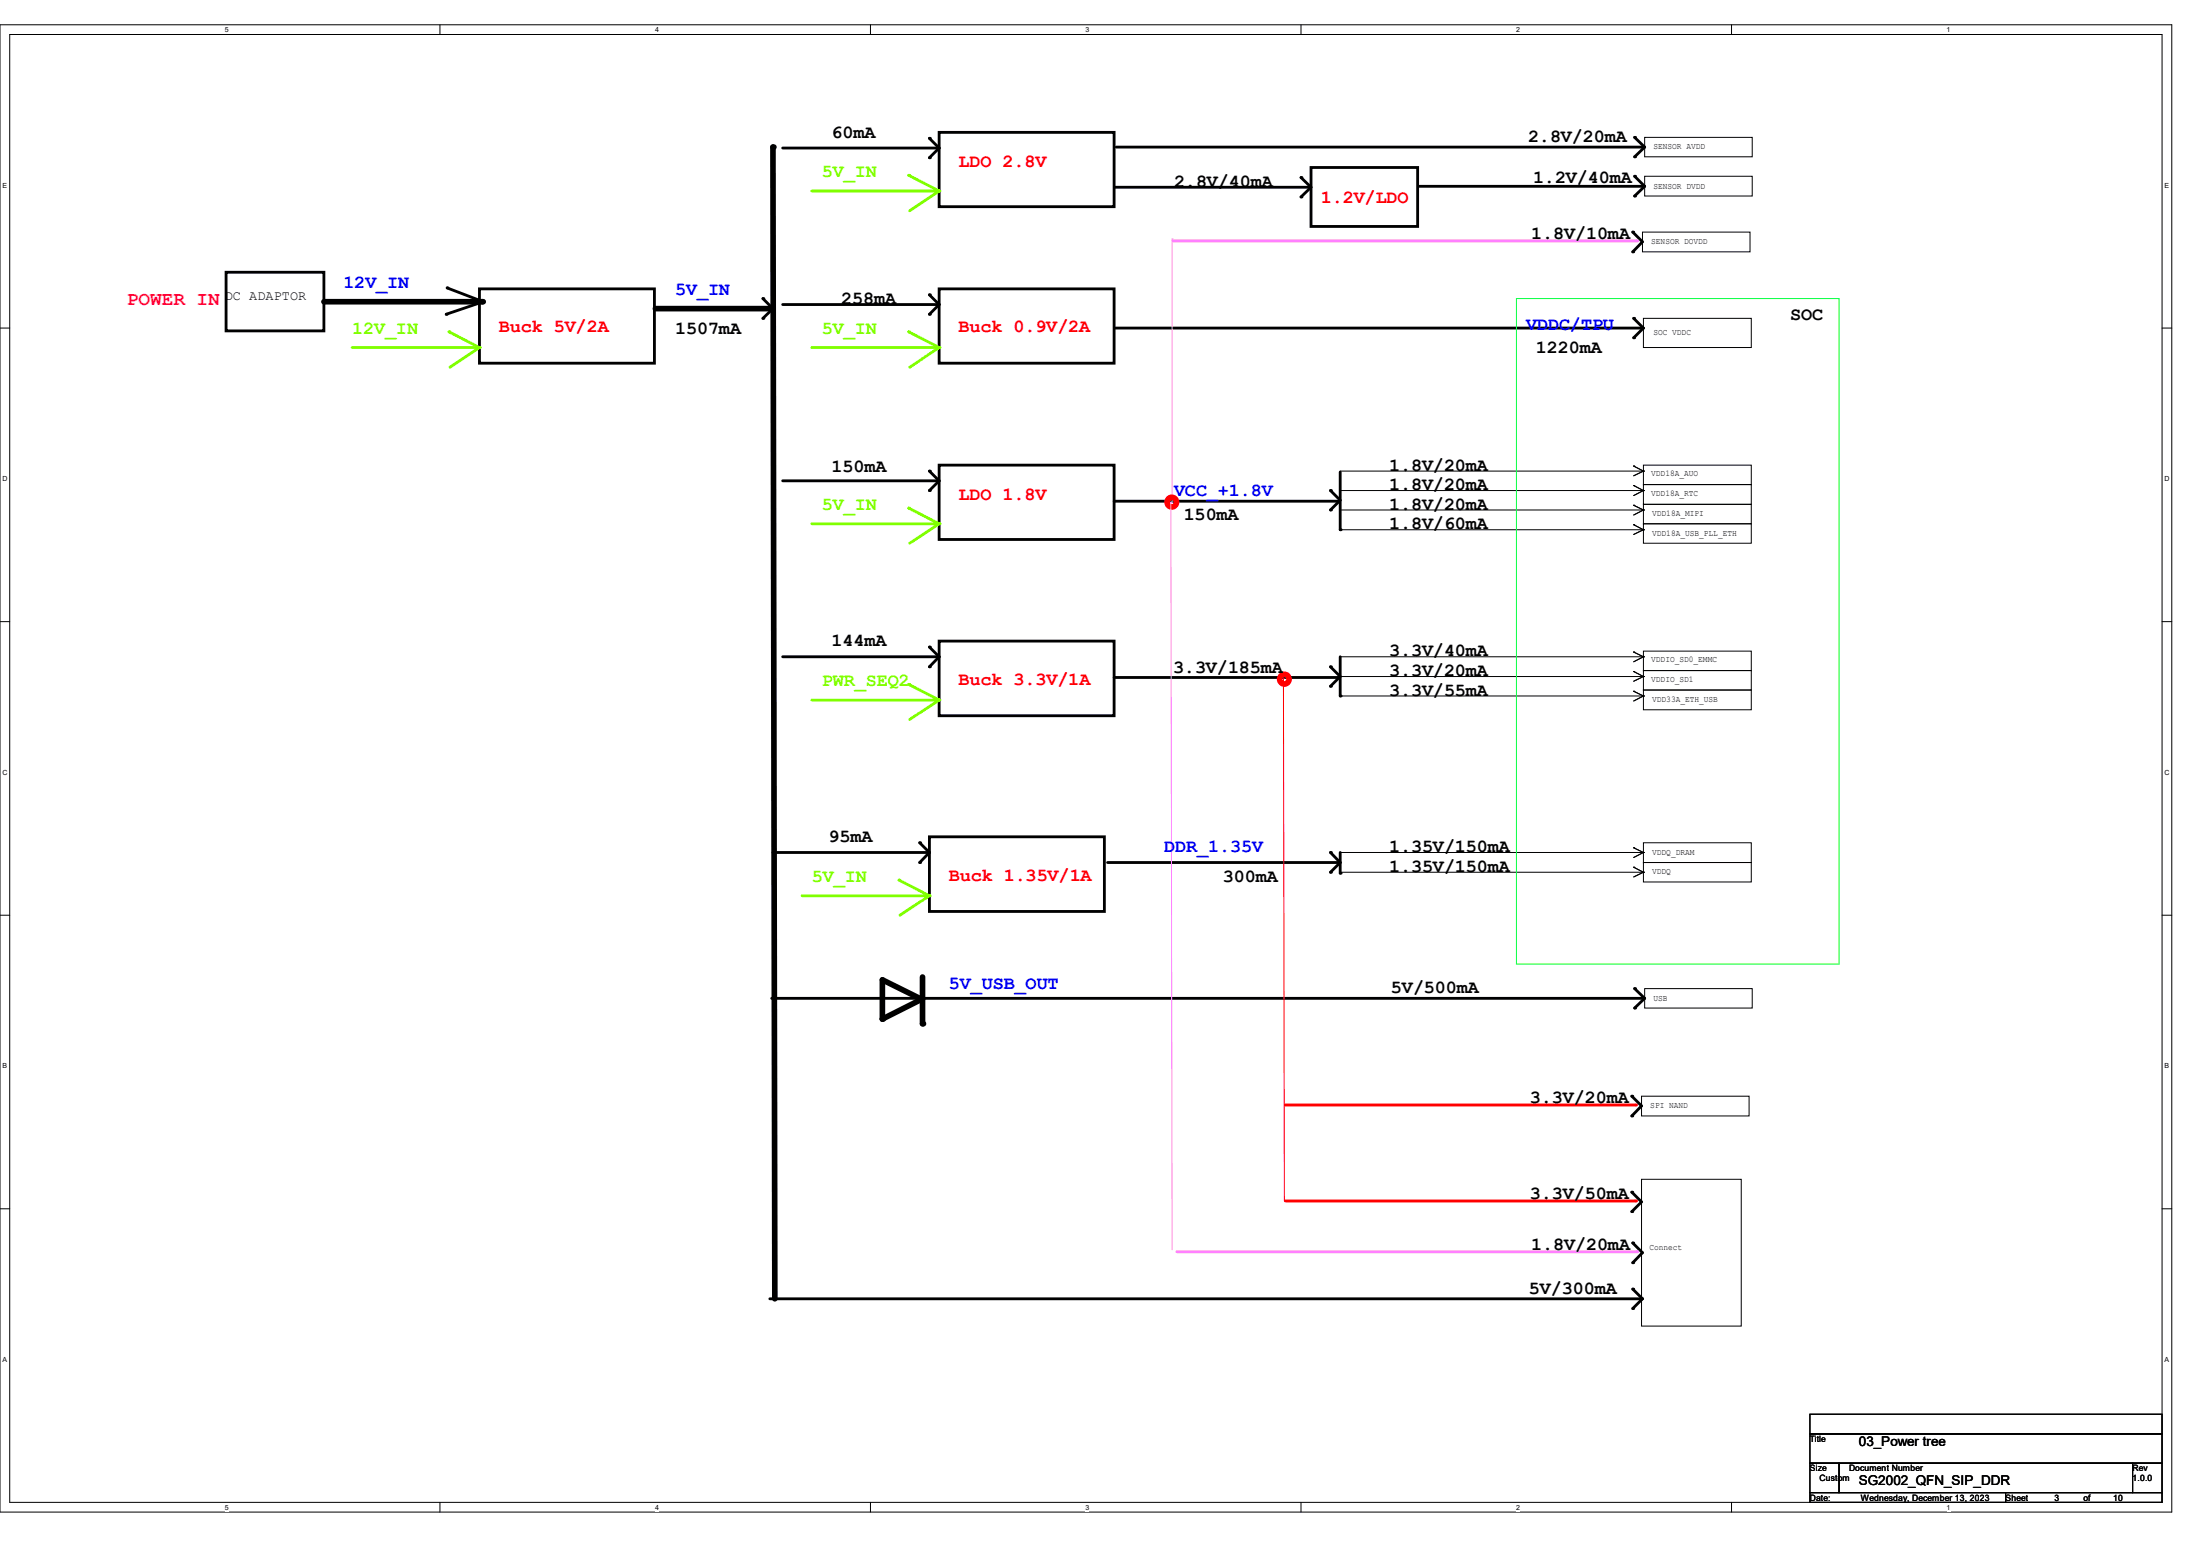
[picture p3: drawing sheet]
<svg xmlns="http://www.w3.org/2000/svg" width="297mm" height="210mm" viewBox="0 0 297 210" stroke-linecap="round" stroke-linejoin="round" font-family="sans-serif">
<path d="M0 3.3h293.2v200.8h-293.2zM1.3 4.7h290.6v198.1h-290.6z" fill="none" stroke="#000" stroke-width=".14"/>
<g fill="#fff">
<path d="M30.4 3.5h.5v1.1h-.5z"/>
<path d="M30.4 202.9h.5v1.1h-.5z"/>
</g>
<path d="M59.4 3.3v1.4M59.4 202.8v1.3" fill="none" stroke="#000" stroke-width=".14"/>
<g fill="#fff">
<path d="M88.4 3.5h.5v1.1h-.5z"/>
<path d="M88.4 202.9h.5v1.1h-.5z"/>
</g>
<path d="M117.5 3.3v1.4M117.5 202.8v1.3" fill="none" stroke="#000" stroke-width=".14"/>
<g fill="#fff">
<path d="M146.6 3.5h.5v1.1h-.5z"/>
<path d="M146.6 202.9h.5v1.1h-.5z"/>
</g>
<path d="M175.6 3.3v1.4M175.6 202.8v1.3" fill="none" stroke="#000" stroke-width=".14"/>
<g fill="#fff">
<path d="M204.7 3.5h.5v1.1h-.5z"/>
<path d="M204.7 202.9h.5v1.1h-.5z"/>
</g>
<path d="M233.8 3.3v1.4M233.8 202.8v1.3" fill="none" stroke="#000" stroke-width=".14"/>
<g fill="#fff">
<path d="M262.8 3.5h.5v1.1h-.5z"/>
<path d="M262.8 202.9h.5v1.1h-.5z"/>
<path d="M.3 24.5h.7v1h-.7z"/>
<path d="M292.2 24.5h.7v1h-.7z"/>
<path d="M.3 64.1h.7v1.1h-.7z"/>
<path d="M292.2 64.1h.7v1.1h-.7z"/>
</g>
<path d="M0 44.3h1.3M291.9 44.3h1.3" fill="none" stroke="#000" stroke-width=".14"/>
<g fill="#fff">
<path d="M.3 103.7h.7v1.1h-.7z"/>
<path d="M292.2 103.7h.7v1.1h-.7z"/>
</g>
<path d="M0 83.9h1.3M291.9 83.9h1.3" fill="none" stroke="#000" stroke-width=".14"/>
<g fill="#fff">
<path d="M.3 143.3h.7v1.1h-.7z"/>
<path d="M292.2 143.3h.7v1.1h-.7z"/>
</g>
<path d="M0 123.5h1.3M291.9 123.5h1.3" fill="none" stroke="#000" stroke-width=".14"/>
<g fill="#fff">
<path d="M.3 183h.7v1h-.7z"/>
<path d="M292.2 183h.7v1h-.7z"/>
</g>
<path d="M0 163.2h1.3M291.9 163.2h1.3" fill="none" stroke="#000" stroke-width=".14"/>
<path d="M30.5 36.7h13.2v8h-13.2zM60.4 38.9l4.8 1.8-5 1.7M64.7 39h23.6v10h-23.6z" fill="none" stroke="#000" stroke-width=".38"/>
<g fill="#000">
<circle cx="60.4" cy="38.9" r=".19"/>
<circle cx="60.2" cy="42.4" r=".19"/>
<circle cx="65.1" cy="40.7" r=".38"/>
</g>
<path d="M43.7 40.7h21.4" fill="none" stroke="#000" stroke-width=".76"/>
<path d="M47.5 46.9h17.1" fill="none" stroke="#80ff00" stroke-width=".38"/>
<circle cx="64.6" cy="46.9" r=".19" fill="#80ff00"/>
<path d="M64.7 46.9l-4 2.7" fill="none" stroke="#80ff00" stroke-width=".38"/>
<circle cx="64.7" cy="46.9" r=".19" fill="#80ff00"/>
<path d="M60.6 44.8l4.1 2.1" fill="none" stroke="#80ff00" stroke-width=".38"/>
<circle cx="60.6" cy="44.8" r=".19" fill="#80ff00"/>
<path d="M126.8 39h23.6v10h-23.6z" fill="none" stroke="#000" stroke-width=".38"/>
<path d="M109.6 46.9h17.1" fill="none" stroke="#80ff00" stroke-width=".38"/>
<circle cx="126.7" cy="46.9" r=".19" fill="#80ff00"/>
<path d="M126.8 46.9l-4 2.7" fill="none" stroke="#80ff00" stroke-width=".38"/>
<circle cx="126.8" cy="46.9" r=".19" fill="#80ff00"/>
<path d="M122.7 44.8l4.1 2.1" fill="none" stroke="#80ff00" stroke-width=".38"/>
<circle cx="122.7" cy="44.8" r=".19" fill="#80ff00"/>
<path d="M125.5 39.8l1.3 1.3-1.3 1.3M103 40.3l1.4 1.4-1.4 1.3M105.7 41.1h21M105.7 64.9h21M125.5 63.6l1.3 1.3-1.3 1.3M126.8 62.8h23.6v10h-23.6z" fill="none" stroke="#000" stroke-width=".38"/>
<g fill="#000">
<circle cx="104.4" cy="19.9" r=".38"/>
<circle cx="125.5" cy="39.8" r=".19"/>
<circle cx="103" cy="43" r=".19"/>
<circle cx="103" cy="40.3" r=".19"/>
<circle cx="104.2" cy="41.7" r=".38"/>
<circle cx="125.5" cy="42.4" r=".19"/>
<circle cx="126.7" cy="41.1" r=".19"/>
<circle cx="125.5" cy="66.2" r=".19"/>
<circle cx="125.5" cy="63.6" r=".19"/>
<circle cx="126.7" cy="64.9" r=".19"/>
</g>
<path d="M104.4 19.9l.2 155.4M88.5 41.7h15.7" fill="none" stroke="#000" stroke-width=".76"/>
<path d="M109.6 70.7h17.1" fill="none" stroke="#80ff00" stroke-width=".38"/>
<circle cx="126.7" cy="70.7" r=".19" fill="#80ff00"/>
<path d="M126.8 70.7l-4 2.6" fill="none" stroke="#80ff00" stroke-width=".38"/>
<circle cx="126.8" cy="70.7" r=".19" fill="#80ff00"/>
<path d="M122.7 68.6l4.1 2.1" fill="none" stroke="#80ff00" stroke-width=".38"/>
<circle cx="122.7" cy="68.6" r=".19" fill="#80ff00"/>
<path d="M105.7 88.6h21M125.5 87.3l1.3 1.3-1.3 1.4M126.8 86.5h23.6v10.1h-23.6z" fill="none" stroke="#000" stroke-width=".38"/>
<g fill="#000">
<circle cx="125.5" cy="87.3" r=".19"/>
<circle cx="125.5" cy="90" r=".19"/>
<circle cx="126.7" cy="88.6" r=".19"/>
</g>
<path d="M109.6 94.5h17.1" fill="none" stroke="#80ff00" stroke-width=".38"/>
<circle cx="126.7" cy="94.5" r=".19" fill="#80ff00"/>
<path d="M126.8 94.5l-4 2.6" fill="none" stroke="#80ff00" stroke-width=".38"/>
<circle cx="126.8" cy="94.5" r=".19" fill="#80ff00"/>
<path d="M122.7 92.4l4.1 2.1" fill="none" stroke="#80ff00" stroke-width=".38"/>
<circle cx="122.7" cy="92.4" r=".19" fill="#80ff00"/>
<path d="M104.4 115.1h20.9M124.2 113.7l1.3 1.4-1.3 1.3M125.5 112.9h23.6v10.1h-23.6z" fill="none" stroke="#000" stroke-width=".38"/>
<g fill="#000">
<circle cx="124.2" cy="116.4" r=".19"/>
<circle cx="124.2" cy="113.7" r=".19"/>
<circle cx="125.3" cy="115.1" r=".19"/>
</g>
<path d="M108.3 120.9h17" fill="none" stroke="#80ff00" stroke-width=".38"/>
<circle cx="125.3" cy="120.9" r=".19" fill="#80ff00"/>
<path d="M125.5 120.9l-4 2.6" fill="none" stroke="#80ff00" stroke-width=".38"/>
<circle cx="125.5" cy="120.9" r=".19" fill="#80ff00"/>
<path d="M121.4 118.8l4.1 2.1" fill="none" stroke="#80ff00" stroke-width=".38"/>
<circle cx="121.4" cy="118.8" r=".19" fill="#80ff00"/>
<path d="M105.7 20h21M125.5 18.7l1.3 1.3-1.3 1.3M126.8 17.9h23.6v10h-23.6z" fill="none" stroke="#000" stroke-width=".38"/>
<g fill="#000">
<circle cx="125.5" cy="18.7" r=".19"/>
<circle cx="126.7" cy="20" r=".19"/>
<circle cx="125.5" cy="21.3" r=".19"/>
</g>
<path d="M109.6 25.8h17.1" fill="none" stroke="#80ff00" stroke-width=".38"/>
<circle cx="126.7" cy="25.8" r=".19" fill="#80ff00"/>
<path d="M126.8 25.8l-4 2.6" fill="none" stroke="#80ff00" stroke-width=".38"/>
<circle cx="126.8" cy="25.8" r=".19" fill="#80ff00"/>
<path d="M122.7 23.7l4.1 2.1" fill="none" stroke="#80ff00" stroke-width=".38"/>
<circle cx="122.7" cy="23.7" r=".19" fill="#80ff00"/>
<g fill="none" stroke="#000" stroke-width=".38">
<path d="M150.7 19.9h71.2M220.7 18.5l1.3 1.4-1.3 1.3M150.6 25.3h26.2M175.6 24l1.4 1.3-1.4 1.3M177 22.6h14.4v8h-14.4zM191.6 25.1h30.3M220.4 31.3l1.3 1.3-1.3 1.4M220.7 23.8l1.3 1.3-1.3 1.4M150.6 44.3h71.1M220.6 43l1.3 1.3-1.3 1.3M150.4 67.6h30.3M179.6 66.2l1.3 1.3-1.3 1.3"/>
<path d="M180.9 63.7v7.8"/>
</g>
<g fill="#000">
<circle cx="220.7" cy="18.5" r=".19"/>
<circle cx="221.9" cy="19.9" r=".19"/>
<circle cx="175.6" cy="24" r=".19"/>
<circle cx="175.6" cy="26.6" r=".19"/>
<circle cx="176.8" cy="25.3" r=".19"/>
<circle cx="220.4" cy="34" r=".19"/>
<circle cx="220.4" cy="31.3" r=".19"/>
<circle cx="220.7" cy="21.2" r=".19"/>
<circle cx="220.7" cy="26.5" r=".19"/>
<circle cx="220.7" cy="23.8" r=".19"/>
<circle cx="221.9" cy="25.1" r=".19"/>
<circle cx="220.6" cy="45.6" r=".19"/>
<circle cx="220.6" cy="43" r=".19"/>
<circle cx="221.7" cy="44.3" r=".19"/>
<circle cx="179.6" cy="68.8" r=".19"/>
<circle cx="179.6" cy="66.2" r=".19"/>
<circle cx="180.7" cy="67.6" r=".19"/>
<circle cx="180.9" cy="71.5" r=".19"/>
</g>
<g fill="none" stroke="#000" stroke-width=".14">
<path d="M222 18.5h14.6v2.7h-14.6zM222 23.8h14.6v2.7h-14.6zM221.9 43h14.5v3.9h-14.5zM180.9 66.2h41M180.9 68.8h41M180.9 71.5h41M220.6 65.5h.1M220.6 68.2h.1M220.6 70.8h.1M220.6 65.5l1.3 .7M220.6 68.2l1.3 .6M220.6 70.8l1.3 .7"/>
<path d="M221.9 70.7h14.5v2.6h-14.5zM221.9 65.4h14.5v2.7h-14.5zM221.9 68.1h14.5v2.6h-14.5zM221.9 66.2h.1M221.9 68.8h.1M221.9 71.5h.1M221.9 66.2l-1.3 .7M221.9 68.8l-1.3 .7M221.9 71.5l-1.3 .6"/>
</g>
<path d="M158.2 32.3h.1M158.2 32.3v35.5" fill="none" stroke="#ff80ff" stroke-width=".14"/>
<path d="M158.4 32.5h62.6" fill="none" stroke="#ff80ff" stroke-width=".38"/>
<circle cx="221" cy="32.5" r=".19" fill="#ff80ff"/>
<g fill="none" stroke="#000" stroke-width=".14">
<path d="M221.7 31.3h14.6v2.7h-14.6zM180.9 63.6h41M220.6 62.9h.1M220.6 62.9l1.3 .7M221.9 62.8h14.5v2.6h-14.5zM221.9 63.6h.1M221.9 63.6l-1.3 .6M180.9 88.6h41M180.9 91.3h41M180.9 93.9h41M220.6 88h.1M220.6 90.6h.1"/>
<path d="M220.6 93.3h.1M220.6 88l1.3 .6M220.6 90.6l1.3 .7M220.6 93.3l1.3 .6M221.9 90.5h14.5v2.6h-14.5zM221.9 87.9h14.5v2.6h-14.5zM221.9 93.1h14.5v2.7h-14.5zM221.9 88.6h.1M221.9 91.3h.1M221.9 93.9h.1M221.9 88.6l-1.3 .7M221.9 91.3l-1.3 .6"/>
<path d="M221.9 93.9l-1.3 .7M180.9 115.1h41M180.9 117.7h41M220.6 114.4h.1M220.6 117.1h.1M220.6 114.4l1.3 .7M220.6 117.1l1.3 .6M221.9 116.4h14.5v2.6h-14.5zM221.9 113.7h14.5v2.7h-14.5zM221.9 115.1h.1M221.9 117.7h.1M221.9 115.1l-1.3 .6"/>
<path d="M221.9 117.7l-1.3 .7M222 133.4h14.6v2.7h-14.6zM221.6 148h14.5v2.6h-14.5z"/>
</g>
<path d="M150.4 91.4h30.3M179.6 90l1.3 1.3-1.3 1.3M180.9 88.6v5.3M149.5 116.4h31.3M179.6 115.1l1.3 1.3-1.3 1.3M180.9 115.1v2.8M104.2 134.7h117.7M220.7 133.4l1.3 1.3-1.3 1.4M220.3 148l1.3 1.3-1.3 1.3" fill="none" stroke="#000" stroke-width=".38"/>
<g fill="#000">
<circle cx="179.6" cy="90" r=".19"/>
<circle cx="179.6" cy="92.6" r=".19"/>
<circle cx="180.7" cy="91.4" r=".19"/>
<circle cx="180.9" cy="93.9" r=".19"/>
<circle cx="179.6" cy="117.7" r=".19"/>
<circle cx="179.6" cy="115.1" r=".19"/>
<circle cx="180.8" cy="116.4" r=".19"/>
<circle cx="180.9" cy="117.9" r=".19"/>
<circle cx="119.1" cy="137.5" r=".38"/>
<circle cx="124.4" cy="134.9" r=".38"/>
<circle cx="124.5" cy="138.2" r=".38"/>
<circle cx="220.7" cy="133.4" r=".19"/>
<circle cx="220.7" cy="136.1" r=".19"/>
<circle cx="221.9" cy="134.7" r=".19"/>
<circle cx="220.3" cy="150.6" r=".19"/>
<circle cx="220.3" cy="148" r=".19"/>
</g>
<path d="M119.1 132.2l5.3 2.7-5.3 2.6zM124.5 131.9v6.3" fill="none" stroke="#000" stroke-width=".76"/>
<path d="M204.7 40.3h43.6v89.8h-43.6z" fill="none" stroke="#00ff40" stroke-width=".14"/>
<path d="M173.3 91.6h.1M173.3 91.6l.1 70.5" fill="none" stroke="#f00" stroke-width=".14"/>
<path d="M173.5 149.1h47.3" fill="none" stroke="#f00" stroke-width=".38"/>
<circle cx="220.8" cy="149.1" r=".19" fill="#f00"/>
<g fill="none" stroke="#f00" stroke-width=".76">
<circle cx="158.2" cy="67.8" r=".64"/>
<circle cx="173.4" cy="91.7" r=".64"/>
</g>
<path d="M221.6 159.2h13.5v19.8h-13.5z" fill="none" stroke="#000" stroke-width=".14"/>
<path d="M103.9 175.3h117.7M220.3 160.9l1.3 1.3-1.3 1.3M220.4 174l1.3 1.3-1.3 1.3" fill="none" stroke="#000" stroke-width=".38"/>
<g fill="#000">
<circle cx="220.3" cy="160.9" r=".19"/>
<circle cx="220.3" cy="163.5" r=".19"/>
<circle cx="220.4" cy="174" r=".19"/>
<circle cx="220.4" cy="176.6" r=".19"/>
<circle cx="221.6" cy="175.3" r=".19"/>
</g>
<path d="M173.5 162.1h47.3" fill="none" stroke="#f00" stroke-width=".38"/>
<circle cx="220.8" cy="162.1" r=".19" fill="#f00"/>
<path d="M158.1 67.8h.1M158.1 67.8l.1 100.9" fill="none" stroke="#ff80ff" stroke-width=".14"/>
<path d="M220.4 167.8l1.3 1.3-1.3 1.3" fill="none" stroke="#000" stroke-width=".38"/>
<g fill="#000">
<circle cx="220.4" cy="167.8" r=".19"/>
<circle cx="220.4" cy="170.4" r=".19"/>
</g>
<path d="M158.9 169h62.1" fill="none" stroke="#ff80ff" stroke-width=".38"/>
<circle cx="221" cy="169" r=".19" fill="#ff80ff"/>
<path d="M244.3 190.9h47.6v2.6h-47.6zM244.3 193.5h47.6v4h-47.6zM244.3 197.5h4v4h-4zM248.3 197.5h39.6v4h-39.6zM287.9 197.5h4v4h-4zM244.3 201.5h26.5v1.3h-26.5zM270.8 201.5h21.1v1.3h-21.1z" fill="none" stroke="#000" stroke-width=".14"/>
<text font-size="2.6" fill="#ff0080" x="17.1" y="41.1">POWER IN</text>
<g font-size="2.5" fill="#80ff00">
<text x="111" y="23.9">5V_IN</text>
<text x="47.5" y="45">12V_IN</text>
<text x="111" y="45">5V_IN</text>
<text x="111" y="68.8">5V_IN</text>
<text x="111" y="92.6">PWR_SEQ2</text>
<text x="109.6" y="119">5V_IN</text>
</g>
<g font-size="2.5">
<text x="112.3" y="18.6">60mA</text>
<text x="206.3" y="19.1">2.8V/20mA</text>
<text x="158.5" y="25.2">2.8V/40mA</text>
<text x="207" y="24.7">1.2V/40mA</text>
<text x="206.7" y="32.2">1.8V/10mA</text>
<text x="113.6" y="41.1">258mA</text>
<text x="91.1" y="45">1507mA</text>
<text x="207.3" y="47.7">1220mA</text>
<text x="241.7" y="43.2">SOC</text>
<text x="112.3" y="63.7">150mA</text>
<text x="187.5" y="63.5">1.8V/20mA</text>
<text x="159.8" y="70.1">150mA</text>
<text x="187.5" y="66.2">1.8V/20mA</text>
<text x="187.5" y="68.8">1.8V/20mA</text>
<text x="187.5" y="71.5">1.8V/60mA</text>
<text x="112.3" y="87.2">144mA</text>
<text x="187.5" y="88.6">3.3V/40mA</text>
<text x="158.4" y="90.8">3.3V/185mA</text>
<text x="187.5" y="91.3">3.3V/20mA</text>
<text x="187.5" y="93.9">3.3V/55mA</text>
<text x="111.8" y="113.6">95mA</text>
<text x="165.1" y="119">300mA</text>
<text x="187.5" y="115">1.35V/150mA</text>
<text x="187.5" y="117.7">1.35V/150mA</text>
<text x="187.8" y="134.1">5V/500mA</text>
<text x="206.5" y="148.8">3.3V/20mA</text>
<text x="206.5" y="161.8">3.3V/50mA</text>
<text x="206.7" y="168.7">1.8V/20mA</text>
<text x="206.4" y="174.6">5V/300mA</text>
</g>
<g font-size="2.5" fill="#f00">
<text x="129.4" y="22.6">LDO 2.8V</text>
<text x="178.3" y="27.3">1.2V/LDO</text>
<text x="67.4" y="44.9">Buck 5V/2A</text>
<text x="129.4" y="44.9">Buck 0.9V/2A</text>
<text x="129.4" y="67.5">LDO 1.8V</text>
<text x="129.4" y="92.5">Buck 3.3V/1A</text>
<text x="128.1" y="118.9">Buck 1.35V/1A</text>
</g>
<g font-size="2.5" fill="#00f">
<text x="46.4" y="38.8">12V_IN</text>
<text x="91.1" y="39.8">5V_IN</text>
<text x="206" y="44.5">VDDC/TPU</text>
<text x="158.5" y="67">VCC_+1.8V</text>
<text x="157.2" y="115">DDR_1.35V</text>
<text x="128.1" y="133.5">5V_USB_OUT</text>
</g>
<g font-size="1.8">
<text x="30.4" y="40.4">DC ADAPTOR</text>
<text x="251" y="195.2">03_Power tree</text>
<text x="251" y="200.4">SG2002_QFN_SIP_DDR</text>
</g>
<g font-size="1.2">
<text x="223.2" y="20.2">SENSOR AVDD</text>
<text x="223.2" y="25.4">SENSOR DVDD</text>
<text x="222.9" y="33">SENSOR DOVDD</text>
<text x="223.2" y="45.3">SOC VDDC</text>
<text x="222.9" y="64.3">VDD18A_AUO</text>
<text x="222.9" y="66.9">VDD18A_RTC</text>
<text x="223.1" y="69.7">VDD18A_MIPI</text>
<text x="223.1" y="72.3">VDD18A_USB_PLL_ETH</text>
<text x="222.9" y="89.4">VDDIO_SD0_EMMC</text>
<text x="222.9" y="92">VDDIO_SD1</text>
<text x="223.1" y="94.8">VDD33A_ETH_USB</text>
<text x="223.1" y="118">VDDQ</text>
<text x="223.1" y="115.4">VDDQ_DRAM</text>
<text x="223.2" y="135.1">USB</text>
<text x="222.8" y="149.6">SPI NAND</text>
<text x="222.7" y="168.7">Connect</text>
<text x="244.3" y="194.7">Title</text>
<text x="244.3" y="198.6">Size</text>
<text x="244.3" y="202.6">Date:</text>
<text x="245.7" y="199.9">Custom</text>
<text x="249.6" y="198.6">Document Number</text>
<text x="251.2" y="202.6">Wednesday, December 13, 2023</text>
<text x="270.8" y="202.6">Sheet</text>
<text x="277.4" y="202.6">3</text>
<text x="281.3" y="202.6">of</text>
<text x="285.3" y="202.6">10</text>
<text x="287.9" y="198.6">Rev</text>
<text x="287.9" y="199.9">1.0.0</text>
</g>
<g font-size=".9">
<text x="30.4" y="4.4">5</text>
<text x="88.4" y="4.4">4</text>
<text x="146.6" y="4.4">3</text>
<text x="204.7" y="4.4">2</text>
<text x="262.8" y="4.4">1</text>
<text x=".3" y="25.3">E</text>
<text x="292.2" y="25.3">E</text>
<text x=".3" y="64.9">D</text>
<text x="292.2" y="64.9">D</text>
<text x=".3" y="104.6">C</text>
<text x="292.2" y="104.6">C</text>
<text x=".3" y="144.2">B</text>
<text x="292.2" y="144.2">B</text>
<text x=".3" y="183.8">A</text>
<text x="292.2" y="183.8">A</text>
<text x="30.4" y="203.8">5</text>
<text x="88.4" y="203.8">4</text>
<text x="146.6" y="203.8">3</text>
<text x="204.7" y="203.8">2</text>
<text x="262.8" y="203.8">1</text>
</g>
</svg>
